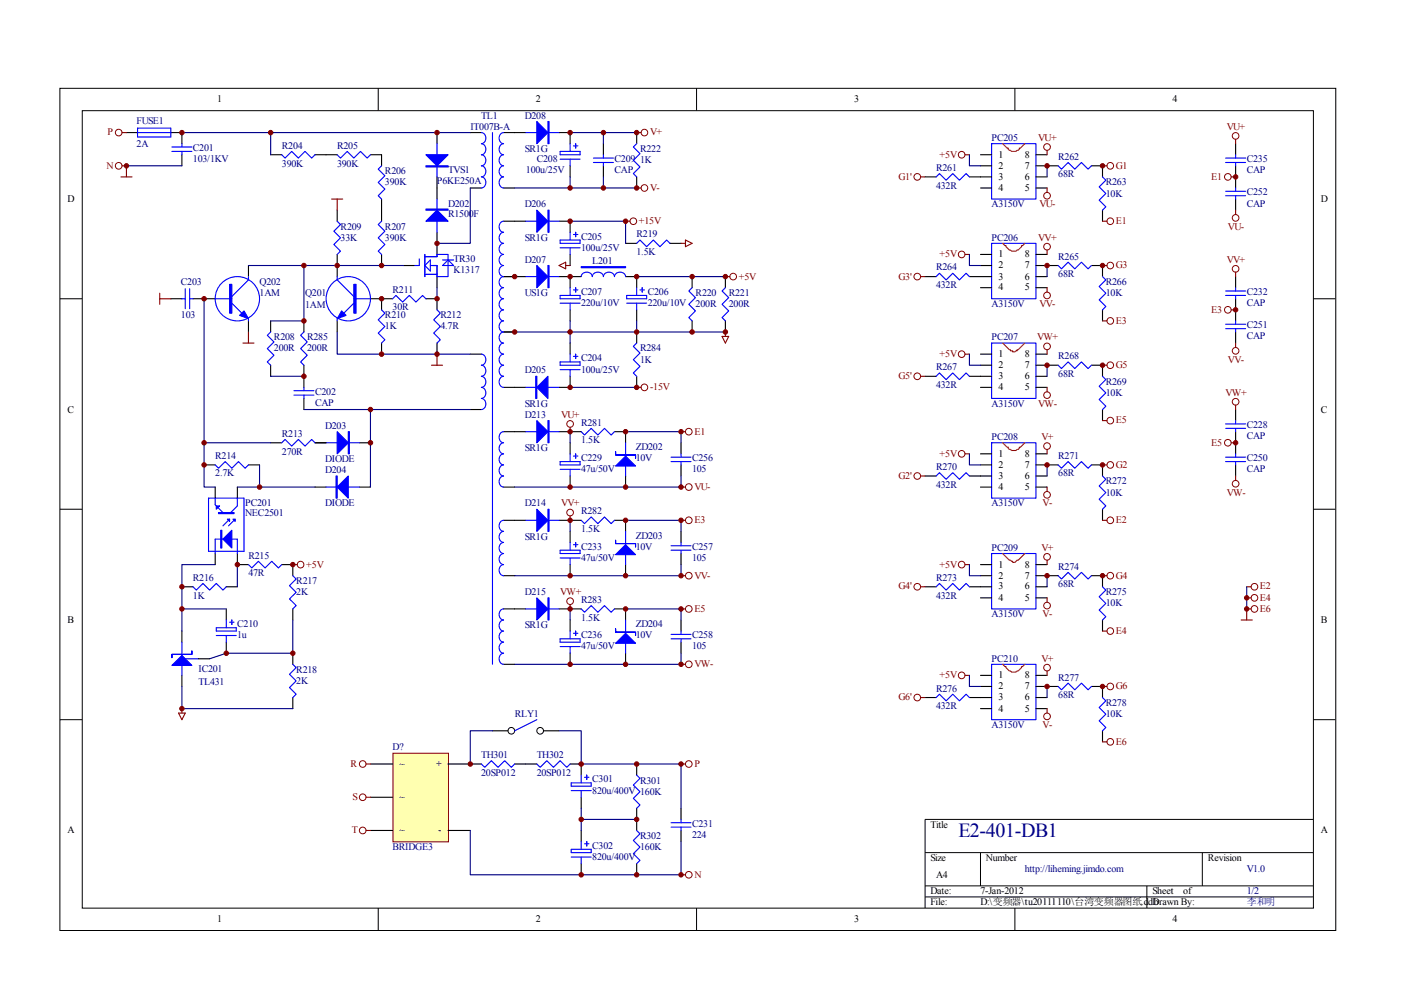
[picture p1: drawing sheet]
<svg xmlns="http://www.w3.org/2000/svg" width="297mm" height="210mm" viewBox="0 0 297 210" stroke-linecap="round" stroke-linejoin="round" font-family="sans-serif">
<g fill="none" stroke="#000" stroke-width=".21">
<path d="M12.7 18.7h270.5v178.6h-270.5zM80.2 18.7v4.7M147.7 18.7v4.7M215.2 18.7v4.7M17.4 23.5h261.1v169h-261.1zM12.7 63.3h4.7M278.4 63.3h4.7M12.7 108h4.7M278.4 108h4.7M12.7 152.6h4.7M278.4 152.6h4.7M278.4 173.7h-82.3v18.8"/>
<path d="M80.2 192.5v4.7M147.7 192.5v4.7M196.1 180.8h82.3M196.1 187.8h82.3M196.1 190.2h82.3M207.9 180.8v7M215.2 192.5v4.7M243.2 187.8v4.7M254.9 180.8v7"/>
</g>
<g fill="none" stroke="#000" stroke-width=".23">
<path d="M26.8 28.1h2.4M36.2 28.1h2.4v2.4M38.6 32.8v2.4M57.4 32.8h2.3M66.8 32.8h4.7M78.5 32.8h2.4v2.4M92.7 28.1v2.4M92.7 37.5v4.7M99.7 28.1h2.4M99.7 39.9h2.4M106.8 28.1h4.7M106.8 39.9h2.3"/>
<path d="M118.5 28.1h2.4v2.4M120.9 35.2v2.3M127.9 30.5v2.3M127.9 35.2v2.3M135 28.1v2.4M135 37.5v2.4M196.1 37.5h2.4M205.5 37.5h4.7M207.9 39.9h2.3M207.9 32.8h2.3M207.9 35.2h2.3M219.6 39.9h2.4"/>
<path d="M219.6 32.8h2.4M219.6 35.2h4.7M219.6 37.5h2.4M231.4 35.2h2.4v2.3M52.7 56.3v2.3M71.5 44.6v2.3M71.5 53.9v4.7M80.9 42.2v4.7M80.9 53.9v2.4M85.6 56.3h2.4M92.7 49.3v4.6M92.7 58.6v2.4"/>
<path d="M106.8 58.6h4.7M106.8 46.9h4.7M118.5 58.6h4.7M118.5 46.9h2.4v2.4M120.9 53.9v2.4M120.9 58.6v2.4M132.6 58.6h2.4v2.4M132.6 51.6h2.4M142 51.6h2.4M146.7 58.6v2.4M153.8 58.6v2.4M196.1 58.6h2.4"/>
<path d="M205.5 58.6h4.7M207.9 56.3h2.3M207.9 53.9h2.3M219.6 58.6h2.4M219.6 56.3h4.7M219.6 53.9h2.4M231.4 56.3h2.4v2.3M233.8 44.6v2.3M36.2 63.3h2.4M40.9 63.3h4.7M52.7 68v2.4M57.4 68v2.4"/>
<path d="M57.4 77.4v2.4M64.4 68v2.4M64.4 77.4v4.7M71.5 68v2.4M78.5 63.3h4.7M80.9 63.3v2.4M80.9 72.7v2.4M90.3 63.3h2.4v2.4M92.7 72.7v2.4M99.7 75.1h2.4M106.8 70.4h2.3M120.9 79.8v2.3h-2.4"/>
<path d="M120.9 65.7v2.3M120.9 72.7v2.4M135 65.7v2.3M135 70.4v2.3M135 79.8v2.3M146.7 68v2.4M153.8 68v2.4M196.1 79.8h2.4M205.5 79.8h4.7M207.9 75.1h2.3M207.9 61h2.3M207.9 77.4h2.3"/>
<path d="M219.6 75.1h2.4M219.6 61h2.4M219.6 77.4h4.7M219.6 79.8h2.4M231.4 77.4h2.4v2.4M233.8 65.7v2.3M43.3 98.6h2.3M52.7 98.6h2.3M57.4 93.9h2.3M64.4 84.5v2.3M66.8 93.9h2.3M76.2 93.9h2.3"/>
<path d="M99.7 86.8h2.4M106.8 82.1h4.7M106.8 91.5h4.7M118.5 91.5h4.7M120.9 93.9v2.3M130.3 91.5h2.3v2.4M144.4 93.9v2.3M144.4 98.6v2.3M207.9 82.1h2.3M207.9 98.6h2.3M207.9 96.2h2.3M219.6 82.1h2.4"/>
<path d="M219.6 98.6h4.7M219.6 96.2h2.4M231.4 98.6h2.4v2.3M233.8 86.8v2.4M45.6 103.3v2.3M45.6 117.4v2.3M50.3 103.3v2.3M50.3 117.4v2.3h2.4M59.7 119.7h2.4v2.4M66.8 103.3h2.3M76.2 103.3h2.3M106.8 110.3h4.7"/>
<path d="M106.8 103.3h2.3M118.5 110.3h4.7M120.9 100.9v2.4M120.9 112.7v2.3M120.9 119.7v2.4M130.3 110.3h2.3v2.4M132.6 100.9v2.4M132.6 119.7v2.4M144.4 112.7v2.3M144.4 117.4v2.3M196.1 100.9h2.4M205.5 100.9h4.7"/>
<path d="M207.9 103.3h2.3M207.9 119.7h2.3M219.6 103.3h2.4M219.6 119.7h2.4M219.6 100.9h2.4M233.8 108v2.3M38.6 133.8v2.4M38.6 124.4h2.3M42.1 139.7h2.3M48 124.4h2.3M48 129.1v2.4M48 136.2v2.3"/>
<path d="M62.1 129.1v2.4M62.1 138.5v2.4M106.8 129.1h4.7M106.8 122.1h2.3M118.5 129.1h4.7M120.9 131.5v2.3M120.9 138.5v2.4M130.3 129.1h2.3v2.4M132.6 138.5v2.4M144.4 131.5v2.3M144.4 136.2v2.3M196.1 124.4h2.4"/>
<path d="M205.5 124.4h4.7M207.9 122.1h2.3M207.9 126.8h2.3M219.6 122.1h4.7M219.6 124.4h2.4M219.6 126.8h2.4M231.4 122.1h2.4v2.3M233.8 131.5v2.3M38.6 143.2v2.3M62.1 147.9v2.3M106.8 140.9h2.3M196.1 147.9h2.4"/>
<path d="M205.5 147.9h4.7M207.9 143.2h2.3M207.9 145.5h2.3M207.9 150.2h2.3M219.6 143.2h2.4M219.6 145.5h4.7M219.6 147.9h2.4M219.6 150.2h2.4M231.4 145.5h2.4v2.4M233.8 154.9v2.4"/>
</g>
<g fill="none" stroke="#00f" stroke-width=".23">
<path d="M29.2 27.2h7v1.8h-7zM29.2 28.1h7M36.4 31.2h4.3M36.4 32.1h4.3M38.6 30.5v.7M38.6 32.1v.7M59.7 32.8l.7 .7 1.4-1.4 1.5 1.4 1.4-1.4 1.4 1.4 .7-.7M71.5 32.8l.7 .7 1.4-1.4 1.4 1.4 1.4-1.4 1.4 1.4 .7-.7M80.9 35.2l-.7 .7 1.4 1.4-1.4 1.4 1.4 1.4-1.4 1.4 .7 .7M92.7 30.5v7M102.1 28.1a1.2 1.2 0 0 1 .9 1.2 1.2 1.2 0 0 1-.9 1.2 1.2 1.2 0 0 1 .9 1.1 1.2 1.2 0 0 1-.9 1.2 1.2 1.2 0 0 1 .9 1.2 1.2 1.2 0 0 1-.9 1.2 1.2 1.2 0 0 1 .9 1.1 1.2 1.2 0 0 1-.9 1.2 1.2 1.2 0 0 1 .9 1.2 1.2 1.2 0 0 1-.9 1.2M104.4 28.1v112.8"/>
<path d="M106.8 28.1a1.2 1.2 0 0 0-1 1.2 1.2 1.2 0 0 0 1 1.2 1.21 1.21 0 0 0-1 1.1 1.21 1.21 0 0 0 1 1.2 1.2 1.2 0 0 0-1 1.2 1.2 1.2 0 0 0 1 1.2 1.2 1.2 0 0 0-1 1.1 1.2 1.2 0 0 0 1 1.2 1.2 1.2 0 0 0-1 1.2 1.2 1.2 0 0 0 1 1.2M111.5 28.1h7M118.8 32.1h4.2v.7h-4.2zM118.8 33.7h4.2M120.9 30.5v1.6M120.9 33.7v1.5M121.6 30.9h.9M122.1 30.5v.9M125.8 33.5h4.2M125.8 34.5h4.2M127.9 32.8v.7M127.9 34.5v.7"/>
<path d="M135 30.5l-.7 .7 1.4 1.4-1.4 1.4 1.4 1.4-1.4 1.4 .7 .7M198.5 37.5l.7-.7 1.4 1.4 1.4-1.4 1.4 1.4 1.4-1.4 .7 .7M210.2 30.5h9.4v11.7h-9.4zM224.3 35.2l.8 .7 1.4-1.4 1.4 1.4 1.4-1.4 1.4 1.4 .7-.7M233.8 37.5l.7 .7-1.5 1.4 1.5 1.4-1.5 1.4 1.5 1.5-.7 .7M52.7 58.6v.7l-3.6 3.6M71.5 46.9l.7 .7-1.4 1.4 1.4 1.4-1.4 1.4 1.4 1.4-.7 .7M71.5 58.6v.7l3.5 3.6M80.9 46.9l-.7 .7 1.4 1.4-1.4 1.4 1.4 1.4-1.4 1.4 .7 .7M88.9 54.9v1.4h-.9M90.1 54.4h2.6v-.5h2.3v4.7h-2.3v-2.3h-1.5M90.1 53.9v4.7"/>
<path d="M90.1 58.2h2.6M90.1 56.3l1.1-1.2v2.4zM92.7 42.2v7.1M93.8 55.1h2.4M95 55.1l1.2 1.2h-2.4zM106.8 46.9a1.21 1.21 0 0 0-1 1.2 1.21 1.21 0 0 0 1 1.2 1.2 1.2 0 0 0-1 1.1 1.2 1.2 0 0 0 1 1.2 1.2 1.2 0 0 0-1 1.2 1.2 1.2 0 0 0 1 1.1 1.2 1.2 0 0 0-1 1.2 1.2 1.2 0 0 0 1 1.2 1.2 1.2 0 0 0-1 1.2 1.2 1.2 0 0 0 1 1.1 1.2 1.2 0 0 0-1 1.2 1.2 1.2 0 0 0 1 1.2 1.2 1.2 0 0 0-1 1.2 1.2 1.2 0 0 0 1 1.1 1.2 1.2 0 0 0-1 1.2 1.2 1.2 0 0 0 1 1.2M111.5 46.9h7M111.5 58.6h7M118.8 50.9h4.2v.7h-4.2zM118.8 52.5h4.2M120.9 49.3v1.6M120.9 52.5v1.4"/>
<path d="M121.6 49.7h.9M122.1 49.3v.9M123.2 58.6a1.2 1.2 0 0 1 1.2-.9 1.2 1.2 0 0 1 1.2 .9 1.21 1.21 0 0 1 1.2-.9 1.21 1.21 0 0 1 1.1 .9 1.2 1.2 0 0 1 1.2-.9 1.2 1.2 0 0 1 1.2 .9 1.21 1.21 0 0 1 1.2-.9 1.21 1.21 0 0 1 1.1 .9M135 51.6l.7-.7 1.4 1.4 1.4-1.4 1.4 1.4 1.4-1.4 .7 .7M198.5 58.6l.7-.7 1.4 1.4 1.4-1.4 1.4 1.4 1.4-1.4 .7 .7M210.2 51.6h9.4v11.7h-9.4zM224.3 56.3l.8 .7 1.4-1.4 1.4 1.4 1.4-1.4 1.4 1.4 .7-.7M233.8 58.6l.7 .7-1.5 1.5 1.5 1.4-1.5 1.4 1.5 1.4-.7 .7M38.6 63.3h.7M39.3 61.2v4.3M40.2 63.3h.7M40.2 61.2v4.3"/>
<path d="M45.6 63.3h3.5M49.1 64.3l2.2 2.1M52.7 67.6v.4M57.4 70.4l-.7 .7 1.4 1.4-1.4 1.4 1.4 1.4-1.4 1.4 .7 .7M64.4 70.4l-.7 .7 1.4 1.4-1.4 1.4 1.4 1.4-1.4 1.4 .7 .7M71.5 67.6v.4M75 64.3l-2.1 2.1M75 63.3h3.5M80.9 65.7l.7 .7-1.4 1.4 1.4 1.4-1.4 1.4 1.4 1.4-.7 .7M83.2 63.3l.8-.7 1.4 1.4 1.4-1.4 1.4 1.4 1.4-1.4 .7 .7M92.7 65.7l.7 .7-1.5 1.4 1.5 1.4-1.5 1.4 1.5 1.4-.7 .7M102.1 75.1a1.2 1.2 0 0 1 .9 1.2 1.2 1.2 0 0 1-.9 1.1 1.2 1.2 0 0 1 .9 1.2 1.2 1.2 0 0 1-.9 1.2 1.2 1.2 0 0 1 .9 1.2 1.2 1.2 0 0 1-.9 1.1 1.2 1.2 0 0 1 .9 1.2 1.2 1.2 0 0 1-.9 1.2 1.2 1.2 0 0 1 .9 1.2 1.2 1.2 0 0 1-.9 1.1"/>
<path d="M106.8 65.7a1.2 1.2 0 0 0-1 1.2 1.2 1.2 0 0 0 1 1.1 1.2 1.2 0 0 0-1 1.2 1.2 1.2 0 0 0 1 1.2 1.2 1.2 0 0 0-1 1.2 1.2 1.2 0 0 0 1 1.1 1.2 1.2 0 0 0-1 1.2 1.2 1.2 0 0 0 1 1.2 1.2 1.2 0 0 0-1 1.2 1.2 1.2 0 0 0 1 1.1 1.21 1.21 0 0 0-1 1.2 1.21 1.21 0 0 0 1 1.2 1.2 1.2 0 0 0-1 1.2 1.2 1.2 0 0 0 1 1.1M118.8 62.6h4.2v.7h-4.2zM118.8 76.7h4.2v.7h-4.2zM118.8 64.3h4.2M118.8 78.4h4.2M120.9 61v1.6M120.9 64.3v1.4M120.9 75.1v1.6M120.9 78.4v1.4M121.6 61.5h.9M121.6 75.6h.9M122.1 61v.9"/>
<path d="M122.1 75.1v.9M132.9 62.6h4.2v.7h-4.2zM132.9 64.3h4.2M135 72.7l-.7 .7 1.4 1.5-1.4 1.4 1.4 1.4-1.4 1.4 .7 .7M135 61v1.6M135 64.3v1.4M135.7 61.5h.9M136.2 61v.9M146.7 61l-.7 .7 1.4 1.4-1.4 1.4 1.4 1.4-1.4 1.4 .7 .7M153.8 61l-.7 .7 1.4 1.4-1.4 1.4 1.4 1.4-1.4 1.4 .7 .7M198.5 79.8l.7-.7 1.4 1.4 1.4-1.4 1.4 1.4 1.4-1.4 .7 .7M210.2 72.7h9.4v11.8h-9.4z"/>
<path d="M224.3 77.4l.8 .7 1.4-1.4 1.4 1.4 1.4-1.4 1.4 1.4 .7-.7M233.8 79.8l.7 .7-1.5 1.4 1.5 1.4-1.5 1.4 1.5 1.4-.7 .7M45.6 98.6l.7 .7 1.4-1.4 1.4 1.4 1.5-1.4 1.4 1.4 .7-.7M59.7 93.9l.7-.7 1.4 1.4 1.5-1.4 1.4 1.4 1.4-1.4 .7 .7M62.3 82.8h4.3M62.3 83.8h4.3M64.4 82.1v.7M64.4 83.8v.7M69.1 93.9h7.1M106.8 96.2a1.2 1.2 0 0 0-1 1.2 1.2 1.2 0 0 0 1 1.2 1.2 1.2 0 0 0-1 1.1 1.2 1.2 0 0 0 1 1.2 1.2 1.2 0 0 0-1 1.2 1.2 1.2 0 0 0 1 1.2M106.8 91.5a1.2 1.2 0 0 0-1 1.2 1.2 1.2 0 0 0 1 1.2 1.2 1.2 0 0 0-1 1.2 1.2 1.2 0 0 0 1 1.1M111.5 82.1h7"/>
<path d="M111.5 91.5h7M118.8 97.9h4.2v.7h-4.2zM118.8 99.5h4.2M120.9 96.2v1.7M120.9 99.5v1.4M121.6 96.7h.9M122.1 96.2v1M123.2 91.5l.7 .7 1.4-1.4 1.5 1.4 1.4-1.4 1.4 1.4 .7-.7M132.6 93.9v7M142.3 97.9h4.2M142.3 96.9h4.2M144.4 96.2v.7"/>
<path d="M144.4 97.9v.7M210.2 93.9h9.4v11.7h-9.4zM224.3 98.6l.8 .7 1.4-1.4 1.4 1.4 1.4-1.4 1.4 1.4 .7-.7M44.2 105.6h7.5v11.3h-7.5zM45.6 117.4v-3.1h4.7v3.1M45.6 105.6v1.4l1.7 1.7M48.7 110.1l-1.4 1.4M49.9 110.1l-1.5 1.4M50.3 105.6v1.7l-1.4 1.4M52.7 119.7l.7 .7 1.4-1.4 1.4 1.4 1.4-1.4 1.4 1.4 .7-.7M69.1 103.3h7.1M106.8 110.3a1.2 1.2 0 0 0-1 1.2 1.2 1.2 0 0 0 1 1.2 1.2 1.2 0 0 0-1 1.1 1.2 1.2 0 0 0 1 1.2 1.2 1.2 0 0 0-1 1.2 1.2 1.2 0 0 0 1 1.2 1.2 1.2 0 0 0-1 1.1 1.2 1.2 0 0 0 1 1.2 1.2 1.2 0 0 0-1 1.2 1.2 1.2 0 0 0 1 1.2"/>
<path d="M111.5 110.3h7M118.8 116.7h4.2v.7h-4.2zM118.8 118.3h4.2M120.9 115v1.7M120.9 118.3v1.4M121.6 115.5h.9M122.1 115v1M123.2 110.3l.7 .7 1.4-1.4 1.5 1.4 1.4-1.4 1.4 1.4 .7-.7M132.6 112.7v7M142.3 116.7h4.2M142.3 115.7h4.2M144.4 115v.7"/>
<path d="M144.4 116.7v.7M198.5 100.9l.7-.7 1.4 1.4 1.4-1.4 1.4 1.4 1.4-1.4 .7 .7M210.2 117.4h9.4v11.7h-9.4zM233.8 100.9l.7 .7-1.5 1.4 1.5 1.4-1.5 1.5 1.5 1.4-.7 .7M38.6 136.2v7M38.8 139.7h3.3M40.9 124.4l.7 .7 1.4-1.4 1.4 1.4 1.5-1.4 1.4 1.4 .7-.7M45.9 133.1h4.2v.7h-4.2zM45.9 134.7h4.2M48 131.5v1.6M48 134.7v1.5M48.7 131.9h.9"/>
<path d="M49.1 131.5v.9M62.1 122.1l.7 .7-1.4 1.4 1.4 1.4-1.4 1.4 1.4 1.4-.7 .7M106.8 129.1a1.2 1.2 0 0 0-1 1.2 1.2 1.2 0 0 0 1 1.2 1.2 1.2 0 0 0-1 1.1 1.2 1.2 0 0 0 1 1.2 1.2 1.2 0 0 0-1 1.2 1.2 1.2 0 0 0 1 1.2 1.2 1.2 0 0 0-1 1.1 1.2 1.2 0 0 0 1 1.2 1.2 1.2 0 0 0-1 1.2 1.2 1.2 0 0 0 1 1.2M111.5 129.1h7M118.8 135.4h4.2v.8h-4.2zM118.8 137.1h4.2M120.9 133.8v1.6M120.9 137.1v1.4M121.6 134.3h.9M122.1 133.8v.9M123.2 129.1l.7 .7 1.4-1.4 1.5 1.4 1.4-1.4 1.4 1.4 .7-.7M132.6 131.5v7"/>
<path d="M142.3 135.4h4.2M142.3 134.5h4.2M144.4 133.8v.7M144.4 135.4v.8M198.5 124.4l.7-.7 1.4 1.4 1.4-1.4 1.4 1.4 1.4-1.4 .7 .7M224.3 122.1l.8 .7 1.4-1.4 1.4 1.4 1.4-1.4 1.4 1.4 .7-.7M233.8 124.4l.7 .7-1.5 1.4 1.5 1.4-1.5 1.4 1.5 1.5-.7 .7M62.1 140.9l.7 .7-1.4 1.4 1.4 1.4-1.4 1.4 1.4 1.4-.7 .7M198.5 147.9l.7-.7 1.4 1.4 1.4-1.4 1.4 1.4 1.4-1.4 .7 .7M210.2 140.9h9.4v11.7h-9.4zM224.3 145.5l.8 .8 1.4-1.5 1.4 1.5 1.4-1.5 1.4 1.5 .7-.8M233.8 147.9l.7 .7-1.5 1.4 1.5 1.4-1.5 1.4 1.5 1.4-.7 .7"/>
<circle cx="50.3" cy="63.3" r="4.7"/>
<circle cx="73.8" cy="63.3" r="4.7"/>
</g>
<g fill="#00f" stroke="#00f" stroke-width=".23">
<path d="M90.3 32.8h4.7l-2.3 2.4z"/>
<path d="M90.3 46.9l2.4-2.3 2.3 2.3z"/>
<path d="M71.5 103.3l2.3-2.4v4.7z"/>
<path d="M71.5 91.5l2.3 2.4-2.3 2.3z"/>
<path d="M72.4 65.9l1 1-1.9 .7z"/>
<path d="M50.8 66.9l.9-1 1 1.7z"/>
<path d="M47.3 114.3l1.8-1.9v3.8z"/>
<path d="M49.4 110.1h.5v.5z"/>
<path d="M48.2 110.1h.5v.5z"/>
<path d="M45.9 107.3h.7l-.7 .7z"/>
<path d="M36.4 141.1l2.2-2.1 2.1 2.1z"/>
<path d="M113.8 25.8l2.4 2.3-2.4 2.4z"/>
<path d="M113.8 44.6l2.4 2.3-2.4 2.4z"/>
<path d="M113.8 56.3l2.4 2.3-2.4 2.4z"/>
<path d="M113.8 82.1l2.4-2.3v4.7z"/>
<path d="M113.8 89.2l2.4 2.3-2.4 2.4z"/>
<path d="M113.8 108l2.4 2.3-2.4 2.4z"/>
<path d="M113.8 126.8l2.4 2.3-2.4 2.4z"/>
<path d="M132.6 96.7l2.1 2.1h-4.2z"/>
<path d="M132.6 115.5l2.1 2.1h-4.2z"/>
<path d="M130.5 136.4l2.1-2.1 2.1 2.1z"/>
<path d="M90.3 35.2h4.7v.2h-4.7z" fill-rule="evenodd"/>
<path d="M90.3 44.3h4.7v.3h-4.7z" fill-rule="evenodd"/>
<path d="M71.3 100.9h.2v4.7h-.2z" fill-rule="evenodd"/>
<path d="M73.8 91.5h.3v4.7h-.3z" fill-rule="evenodd"/>
<path d="M75 60.3h.5v6.1h-.5z" fill-rule="evenodd"/>
<path d="M48.7 60.3h.4v6.1h-.4z" fill-rule="evenodd"/>
<path d="M46.8 112.4h.2v3.8h-.2z" fill-rule="evenodd"/>
<path d="M46.3 108.7h3.3v.2h-3.3z" fill-rule="evenodd"/>
<path d="M36.4 138.7v.7v-.7h4.3v-.7v.7z" fill-rule="evenodd"/>
<path d="M116.2 25.8h.2v4.7h-.2z" fill-rule="evenodd"/>
<path d="M116.2 44.6h.2v4.7h-.2z" fill-rule="evenodd"/>
<path d="M116.2 56.3h.2v4.7h-.2z" fill-rule="evenodd"/>
<path d="M113.6 79.8h.2v4.7h-.2z" fill-rule="evenodd"/>
<path d="M116.2 89.2h.2v4.7h-.2z" fill-rule="evenodd"/>
<path d="M116.2 108h.2v4.7h-.2z" fill-rule="evenodd"/>
<path d="M116.2 126.8h.2v4.7h-.2z" fill-rule="evenodd"/>
<path d="M123.2 56.5h9.4v.3h-9.4z" fill-rule="evenodd"/>
<path d="M130.5 95.8v.7h4.2v.7v-.7h-4.2z" fill-rule="evenodd"/>
<path d="M130.5 114.5v.8h4.2v.7v-.7h-4.2z" fill-rule="evenodd"/>
<path d="M130.5 133.3v.7h4.2v.7v-.7h-4.2z" fill-rule="evenodd"/>
</g>
<g fill="#800000" stroke="#800000" stroke-width=".21">
<circle cx="80.9" cy="63.3" r=".47"/>
<circle cx="80.9" cy="56.3" r=".47"/>
<circle cx="92.7" cy="63.3" r=".47"/>
<circle cx="80.9" cy="75.1" r=".47"/>
<circle cx="38.6" cy="28.1" r=".47"/>
<circle cx="92.7" cy="28.1" r=".47"/>
<circle cx="92.7" cy="51.6" r=".47"/>
<circle cx="57.4" cy="28.1" r=".47"/>
<circle cx="26.8" cy="35.2" r=".47"/>
<circle cx="64.4" cy="79.8" r=".47"/>
<circle cx="64.4" cy="68" r=".47"/>
<circle cx="71.5" cy="56.3" r=".47"/>
<circle cx="64.4" cy="56.3" r=".47"/>
<circle cx="92.7" cy="75.1" r=".47"/>
<circle cx="43.3" cy="98.6" r=".47"/>
<circle cx="43.3" cy="63.3" r=".47"/>
<circle cx="43.3" cy="93.9" r=".47"/>
<circle cx="55" cy="103.3" r=".47"/>
<circle cx="78.5" cy="86.8" r=".47"/>
<circle cx="78.5" cy="93.9" r=".47"/>
<circle cx="38.6" cy="124.4" r=".47"/>
<circle cx="38.6" cy="129.1" r=".47"/>
<circle cx="50.3" cy="119.7" r=".47"/>
<circle cx="48" cy="138.5" r=".47"/>
<circle cx="62.1" cy="138.5" r=".47"/>
<circle cx="38.6" cy="150.2" r=".47"/>
<circle cx="62.1" cy="119.7" r=".47"/>
<circle cx="109.1" cy="58.6" r=".47"/>
<circle cx="120.9" cy="58.6" r=".47"/>
<circle cx="135" cy="82.1" r=".47"/>
<circle cx="120.9" cy="82.1" r=".47"/>
<circle cx="109.1" cy="70.4" r=".47"/>
<circle cx="146.7" cy="70.4" r=".47"/>
<circle cx="120.9" cy="70.4" r=".47"/>
<circle cx="135" cy="70.4" r=".47"/>
<circle cx="135" cy="58.6" r=".47"/>
<circle cx="153.8" cy="58.6" r=".47"/>
<circle cx="146.7" cy="58.6" r=".47"/>
<circle cx="132.6" cy="46.9" r=".47"/>
<circle cx="120.9" cy="46.9" r=".47"/>
<circle cx="135" cy="39.9" r=".47"/>
<circle cx="120.9" cy="28.1" r=".47"/>
<circle cx="135" cy="28.1" r=".47"/>
<circle cx="127.9" cy="28.1" r=".47"/>
<circle cx="127.9" cy="39.9" r=".47"/>
<circle cx="120.9" cy="39.9" r=".47"/>
<circle cx="153.8" cy="70.4" r=".47"/>
<circle cx="132.6" cy="110.3" r=".47"/>
<circle cx="144.4" cy="110.3" r=".47"/>
<circle cx="144.4" cy="122.1" r=".47"/>
<circle cx="120.9" cy="122.1" r=".47"/>
<circle cx="132.6" cy="122.1" r=".47"/>
<circle cx="144.4" cy="140.8" r=".47"/>
<circle cx="120.9" cy="140.8" r=".47"/>
<circle cx="132.6" cy="140.8" r=".47"/>
<circle cx="144.4" cy="129.1" r=".47"/>
<circle cx="132.6" cy="129.1" r=".47"/>
<circle cx="120.9" cy="129.1" r=".47"/>
<circle cx="120.9" cy="110.3" r=".47"/>
<circle cx="132.6" cy="91.5" r=".47"/>
<circle cx="144.4" cy="91.5" r=".47"/>
<circle cx="144.4" cy="103.3" r=".47"/>
<circle cx="120.9" cy="103.3" r=".47"/>
<circle cx="132.6" cy="103.3" r=".47"/>
<circle cx="120.9" cy="91.5" r=".47"/>
<circle cx="222" cy="35.2" r=".47"/>
<circle cx="233.8" cy="35.2" r=".47"/>
<circle cx="222" cy="56.3" r=".47"/>
<circle cx="222" cy="77.4" r=".47"/>
<circle cx="222" cy="98.6" r=".47"/>
<circle cx="222" cy="122.1" r=".47"/>
<circle cx="222" cy="145.5" r=".47"/>
<circle cx="233.8" cy="98.6" r=".47"/>
<circle cx="233.8" cy="122.1" r=".47"/>
<circle cx="233.8" cy="145.5" r=".47"/>
</g>
<g fill="none" stroke="#000080" stroke-width=".23">
<path d="M26.8 35.2h11.8M38.6 28.1h61.1M57.4 28.1v4.7M99.7 39.9v11.7h-7M109.1 39.9h25.9M120.9 28.1h14.1M120.9 37.5v2.4M127.9 28.1v2.4M127.9 37.5v2.4M205.5 32.8v2.4h2.4M222 35.2v2.3M52.7 56.3h11.7"/>
<path d="M85.6 56.3h-21.2v11.7h-7M120.9 46.9h11.7v4.7M135 58.6h18.8M205.5 53.9v2.4h2.4M222 56.3v2.3M43.3 63.3v30.6M57.4 79.8h7M71.5 70.4v4.7h28.2M92.7 61v2.3M109.1 70.4h44.7M120.9 68v4.7M135 68v2.4"/>
<path d="M205.5 75.1v2.3h2.4M222 77.4v2.4M55 98.6v4.7h-4.7M57.4 93.9h-14.1v9.4h2.3M64.4 86.8h35.3M78.5 86.8v16.5M120.9 82.1h14.1M120.9 91.5v2.4M132.6 91.5h11.8v2.4M205.5 96.2v2.4h2.4M222 98.6v2.3M45.6 119.7h-7v14.1"/>
<path d="M50.3 119.7v4.7M55 103.3h11.8M120.9 110.3v2.4M132.6 110.3h11.8v2.4M144.4 119.7v2.4h-35.3M144.4 100.9v2.4h-35.3M205.5 119.7v2.4h2.4M38.6 129.1h9.4M62.1 131.5v7h-14.1l-3.6 1.2M120.9 129.1v2.4M132.6 129.1h11.8v2.4M144.4 138.5v2.4h-35.3"/>
<path d="M222 122.1v2.3M38.6 145.5v4.7h23.5M205.5 143.2v2.3h2.4M222 145.5v2.4"/>
</g>
<g fill="none" stroke="#800000" stroke-width=".23">
<path d="M25.6 37.5h2.4M25.9 35.2h.9v2.3M25.9 28.1h.9M135 28.1h.9M135 39.9h.9M195.2 37.5h.9M204.6 32.8h.9M222 31.9v.9M222 39.9v.9M233.8 35.2h.9M70.3 42.2h2.4M71.5 42.2v2.4"/>
<path d="M118.5 56.3l1.4-.7v1.4zM119.9 56.3h1M132.6 46.9h1M144.4 51.6h.9M145.3 50.9l1.4 .7-1.4 .7zM153.8 58.6h.9M195.2 58.6h.9M204.6 53.9h.9M222 53v.9M233.8 46.9h.9M233.8 56.3h.9M33.9 62.2v2.3"/>
<path d="M33.9 63.3h2.3M51.5 72.7h2.4M52.7 70.4v2.3M91.5 77.4h2.3M92.7 75.1v2.3M153.1 71.3h1.4l-.7 1.4zM153.8 70.4v.9M195.2 79.8h.9M204.6 75.1h.9M222 61v.9M222 74.1v1M233.8 77.4h.9"/>
<path d="M233.8 68h.9M120.9 90.6v.9M135 82.1h.9M144.4 91.5h.9M204.6 96.2h.9M222 82.1v1M222 95.3v.9M233.8 89.2h.9M233.8 98.6h.9M62.1 119.7h.9M120.9 109.4v.9M144.4 103.3h.9"/>
<path d="M144.4 110.3h.9M195.2 100.9h.9M204.6 119.7h.9M222 103.3v.9M222 118.8v.9M233.8 110.3h.9M120.9 128.2v.9M144.4 122.1h.9M144.4 129.1h.9M195.2 124.4h.9M222 126.8v.9M233.8 122.1h.9"/>
<path d="M233.8 133.8h.9M37.9 151.2h1.4l-.7 1.4zM38.6 150.2v1M144.4 140.9h.9M195.2 147.9h.9M204.6 143.2h.9M222 142.3v.9M222 150.2v1M233.8 145.5h.9M233.8 157.3h.9"/>
</g>
<g fill="none" stroke="#800000" stroke-width=".21">
<circle cx="25.2" cy="35.2" r=".71"/>
<circle cx="25.2" cy="28.1" r=".71"/>
<circle cx="136.6" cy="39.9" r=".7"/>
<circle cx="136.6" cy="28.1" r=".7"/>
<circle cx="194.5" cy="37.5" r=".71"/>
<circle cx="203.9" cy="32.8" r=".71"/>
<circle cx="222" cy="31.2" r=".71"/>
<circle cx="235.4" cy="35.2" r=".71"/>
<circle cx="134.3" cy="46.9" r=".71"/>
<circle cx="155.4" cy="58.6" r=".71"/>
<circle cx="194.5" cy="58.6" r=".71"/>
<circle cx="203.9" cy="53.9" r=".7"/>
<circle cx="222" cy="52.3" r=".71"/>
<circle cx="222" cy="41.5" r=".71"/>
<circle cx="235.4" cy="46.9" r=".7"/>
<circle cx="235.4" cy="56.3" r=".7"/>
<circle cx="194.5" cy="79.8" r=".71"/>
<circle cx="203.9" cy="75.1" r=".7"/>
<circle cx="222" cy="62.6" r=".71"/>
<circle cx="222" cy="73.4" r=".71"/>
<circle cx="235.4" cy="68" r=".71"/>
<circle cx="235.4" cy="77.4" r=".7"/>
<circle cx="120.9" cy="89.9" r=".71"/>
<circle cx="136.6" cy="82.1" r=".71"/>
<circle cx="146" cy="91.5" r=".71"/>
<circle cx="203.9" cy="96.2" r=".71"/>
<circle cx="222" cy="94.6" r=".71"/>
<circle cx="222" cy="83.8" r=".71"/>
<circle cx="235.4" cy="98.6" r=".71"/>
<circle cx="235.4" cy="89.2" r=".7"/>
<circle cx="63.7" cy="119.7" r=".71"/>
<circle cx="120.9" cy="108.7" r=".71"/>
<circle cx="146" cy="110.3" r=".71"/>
<circle cx="146" cy="103.3" r=".71"/>
<circle cx="194.5" cy="100.9" r=".71"/>
<circle cx="203.9" cy="119.7" r=".7"/>
<circle cx="222" cy="118.1" r=".71"/>
<circle cx="222" cy="104.9" r=".71"/>
<circle cx="235.4" cy="110.3" r=".71"/>
<circle cx="120.9" cy="127.5" r=".71"/>
<circle cx="146" cy="129.1" r=".71"/>
<circle cx="146" cy="122.1" r=".71"/>
<circle cx="194.5" cy="124.4" r=".71"/>
<circle cx="222" cy="128.4" r=".71"/>
<circle cx="235.4" cy="133.8" r=".7"/>
<circle cx="235.4" cy="122.1" r=".7"/>
<circle cx="146" cy="140.8" r=".71"/>
<circle cx="194.5" cy="147.9" r=".71"/>
<circle cx="203.9" cy="143.2" r=".71"/>
<circle cx="222" cy="141.6" r=".71"/>
<circle cx="222" cy="151.9" r=".71"/>
<circle cx="235.4" cy="157.3" r=".71"/>
<circle cx="235.4" cy="145.5" r=".71"/>
</g>
<path d="M212.6 30.5l.9 .9h.3v.2a1.72 1.72 0 0 0 2.3 0v-.2h.2l1-.9M212.6 51.6l.5 .5h.2a1.74 1.74 0 0 0 1.6 1.1 1.74 1.74 0 0 0 1.7-1.1h.2l.5-.5M212.6 72.7l1.4 1.4h.2v.3h.5v.2h.5l.4-.2v-.3h.3l1.4-1.4M212.6 93.9l.9 .9h.3v.3a1.72 1.72 0 0 0 2.3 0v-.3h.2l1-.9M212.6 117.4l.2 .2a3.7 3.7 0 0 0 1.9 1.4v.2a.74 .74 0 0 0 .9-.4h.3l1.4-1.4M212.6 140.9l.5 .4h.2a1.74 1.74 0 0 0 1.6 1.2 1.74 1.74 0 0 0 1.7-1.2h.2l.5-.4" fill="none" stroke="#f00" stroke-width=".23"/>
<path d="M83.4 159.8h11.7v18.7h-11.7z" fill="#ffffb0"/>
<g fill="none" stroke="#800000" stroke-width=".21">
<path d="M83.3 159.7h11.8v18.8h-11.8z"/>
<circle cx="260.3" cy="37.5" r=".71"/>
<circle cx="262" cy="28.8" r=".71"/>
<circle cx="262" cy="46.2" r=".71"/>
<circle cx="262" cy="57" r=".71"/>
<circle cx="260.3" cy="65.7" r=".71"/>
<circle cx="262" cy="74.4" r=".71"/>
<circle cx="260.3" cy="93.9" r=".71"/>
<circle cx="262" cy="85.2" r=".71"/>
<circle cx="262" cy="102.6" r=".71"/>
<circle cx="266" cy="129.1" r=".71"/>
<circle cx="266" cy="126.8" r=".71"/>
<circle cx="266" cy="124.4" r=".7"/>
<circle cx="76.9" cy="176.1" r=".71"/>
<circle cx="76.9" cy="162" r=".71"/>
<circle cx="76.9" cy="169" r=".71"/>
<circle cx="146" cy="162" r=".71"/>
<circle cx="146" cy="185.5" r=".71"/>
</g>
<g fill="none" stroke="#000" stroke-width=".23">
<path d="M262 30.5v2.3M262 35.2v4.7M262 42.2v2.4M262 58.6v2.4M262 63.3v4.7M262 70.4v2.3M262 86.8v2.4M262 91.5v4.7M262 98.6v2.3M104.4 154.9h3.3M115.2 154.9h3.3M78.5 162h4.7"/>
<path d="M78.5 176.1h4.7M78.5 169h4.7M95 162h7.1M95 176.1h4.7M109.1 162h4.7M120.9 162h2.3v2.3M123.2 169v2.4M123.2 176.1v2.3M135 162v2.3M135 171.4v4.7M144.4 171.4v2.3M144.4 176.1v2.3"/>
<path d="M123.2 183.1v2.4M135 183.1v2.4"/>
</g>
<g fill="none" stroke="#000" stroke-width=".21">
<circle cx="108.4" cy="154.9" r=".7"/>
<circle cx="114.5" cy="154.9" r=".71"/>
</g>
<g fill="none" stroke="#00f" stroke-width=".23">
<path d="M259.9 33.5h4.2M259.9 34.5h4.2M262 32.8v.7M262 34.5v.7M262 39.9v.7M259.9 40.6h4.2M259.9 41.5h4.2M262 41.5v.7M259.9 61.7h4.2M259.9 62.6h4.2M259.9 68.7h4.2M259.9 69.7h4.2"/>
<path d="M262 61v.7M262 62.6v.7M262 68v.7M262 69.7v.7M259.9 89.9h4.2M259.9 90.8h4.2M259.9 96.9h4.2M259.9 97.9h4.2M262 89.2v.7M262 90.8v.7M262 96.2v.7M262 97.9v.7"/>
<path d="M113.8 152.6l-4.7 2.3M102.1 162l.7 .7 1.4-1.4 1.4 1.4 1.4-1.4 1.4 1.4 .7-.7M113.8 162l.7 .7 1.4-1.4 1.4 1.4 1.5-1.4 1.4 1.4 .7-.7M121.1 166h4.2v.7h-4.2zM121.1 167.6h4.2M123.2 164.3v1.7M123.2 167.6v1.4M123.2 178.4v1.7M123.9 164.8h1M123.9 178.9h1M124.4 164.3v1M124.4 178.4v1"/>
<path d="M135 164.3l.7 .7-1.4 1.5 1.4 1.4-1.4 1.4 1.4 1.4-.7 .7M135 176.1l.7 .7-1.4 1.4 1.4 1.4-1.4 1.4 1.4 1.4-.7 .7M142.3 174.4h4.2M142.3 175.4h4.2M144.4 173.7v.7M144.4 175.4v.7M121.1 180.1h4.2v.7h-4.2zM121.1 181.7h4.2M123.2 181.7v1.4"/>
</g>
<g fill="none" stroke="#800000" stroke-width=".23">
<path d="M261 37.5h1M262 29.5v1M262 44.6v.9M262 57.7v.9M261 65.7h1M262 72.7v1M261 93.9h1M262 85.9v.9M262 100.9v1M263.1 131.5h2.4M264.3 124.4h1M264.3 126.8h1"/>
<path d="M265.3 129.1h-1v2.4M77.6 162h.9M77.6 169h.9M77.6 176.1h.9M144.4 162h.9M144.4 185.5h.9"/>
</g>
<path d="M264.3 124.4v4.7M104.4 154.9h-4.7v7.1M118.5 154.9h4.7v7.1h21.2v9.4M99.7 176.1v9.4h44.7v-7.1M123.2 171.4v4.7M123.2 173.7h11.8" fill="none" stroke="#000080" stroke-width=".23"/>
<g fill="#800000" stroke="#800000" stroke-width=".21">
<circle cx="144.4" cy="185.5" r=".47"/>
<circle cx="135" cy="185.5" r=".47"/>
<circle cx="123.2" cy="185.5" r=".47"/>
<circle cx="144.4" cy="162" r=".47"/>
<circle cx="135" cy="162" r=".47"/>
<circle cx="135" cy="173.7" r=".47"/>
<circle cx="123.2" cy="173.7" r=".47"/>
<circle cx="123.2" cy="162" r=".47"/>
<circle cx="99.7" cy="162" r=".47"/>
<circle cx="233.8" cy="56.3" r=".47"/>
<circle cx="233.8" cy="77.4" r=".47"/>
<circle cx="262" cy="65.7" r=".47"/>
<circle cx="262" cy="93.9" r=".47"/>
<circle cx="262" cy="37.5" r=".47"/>
<circle cx="264.3" cy="129.1" r=".47"/>
<circle cx="264.3" cy="126.8" r=".47"/>
</g>
<text font-size="4.2" fill="#000080" x="203.2" y="177.4">E2-401-DB1</text>
<g font-size="2.1">
<text x="46.1" y="21.7">1</text>
<text x="113.6" y="21.7">2</text>
<text x="181.1" y="21.7">3</text>
<text x="248.6" y="21.7">4</text>
<text x="211.7" y="33.5">1</text>
<text x="211.7" y="35.7">2</text>
<text x="217.3" y="35.7">7</text>
<text x="217.3" y="33.5">8</text>
<text x="211.7" y="38.1">3</text>
<text x="211.7" y="40.5">4</text>
<text x="217.3" y="40.5">5</text>
<text x="217.3" y="38.1">6</text>
<text x="14.3" y="42.8">D</text>
<text x="280.1" y="42.8">D</text>
<text x="211.7" y="54.5">1</text>
<text x="211.7" y="56.9">2</text>
<text x="211.7" y="59.3">3</text>
<text x="217.3" y="59.3">6</text>
<text x="217.3" y="56.9">7</text>
<text x="217.3" y="54.5">8</text>
<text x="211.7" y="61.6">4</text>
<text x="217.3" y="61.6">5</text>
<text x="211.7" y="75.7">1</text>
<text x="217.3" y="75.7">8</text>
<text x="211.7" y="78.1">2</text>
<text x="211.7" y="80.4">3</text>
<text x="211.7" y="82.7">4</text>
<text x="217.3" y="82.7">5</text>
<text x="217.3" y="80.4">6</text>
<text x="217.3" y="78.1">7</text>
<text x="14.3" y="87.5">C</text>
<text x="280.1" y="87.5">C</text>
<text x="211.7" y="96.9">1</text>
<text x="211.7" y="99.2">2</text>
<text x="211.7" y="101.5">3</text>
<text x="217.3" y="101.5">6</text>
<text x="217.3" y="99.2">7</text>
<text x="217.3" y="96.9">8</text>
<text x="211.7" y="103.9">4</text>
<text x="217.3" y="103.9">5</text>
<text x="211.7" y="120.3">1</text>
<text x="211.7" y="122.7">2</text>
<text x="211.7" y="125">3</text>
<text x="217.3" y="125">6</text>
<text x="217.3" y="122.7">7</text>
<text x="217.3" y="120.3">8</text>
<text x="211.7" y="127.4">4</text>
<text x="217.3" y="127.4">5</text>
<text x="14.3" y="132.1">B</text>
<text x="280.1" y="132.1">B</text>
<text x="211.7" y="143.8">1</text>
<text x="217.3" y="143.8">8</text>
<text x="211.7" y="146.1">2</text>
<text x="211.7" y="148.5">3</text>
<text x="217.3" y="148.5">6</text>
<text x="217.3" y="146.1">7</text>
<text x="211.7" y="150.9">4</text>
<text x="217.3" y="150.9">5</text>
<text x="84.7" y="162.6">~</text>
<text x="92.5" y="162.6">+</text>
<text x="84.7" y="169.6">~</text>
<text x="14.3" y="176.7">A</text>
<text x="84.7" y="176.7">~</text>
<text x="92.9" y="176.7">-</text>
<text x="197.3" y="175.5">Title</text>
<text x="280.1" y="176.7">A</text>
<text x="197.3" y="182.6">Size</text>
<text x="209" y="182.6">Number</text>
<text x="256.1" y="182.6">Revision</text>
<text x="197.3" y="189.6">Date:</text>
<text x="197.3" y="192">File:</text>
<text x="198.5" y="186.1">A4</text>
<text x="207.9" y="189.6">7-Jan-2012</text>
<text x="207.9" y="192">D:\变频器\tu20111110\台湾变频器图纸.ddb</text>
<text x="244.3" y="189.6">Sheet</text>
<text x="244.3" y="192">Drawn By:</text>
<text x="250.9" y="189.6">of</text>
<text x="46.1" y="195.5">1</text>
<text x="113.6" y="195.5">2</text>
<text x="181.1" y="195.5">3</text>
<text x="248.6" y="195.5">4</text>
</g>
<g font-size="2.1" fill="#800000">
<text x="22.8" y="28.7">P</text>
<text x="137.8" y="28.7">V+</text>
<text x="220.1" y="29.9">VU+</text>
<text x="260.1" y="27.5">VU+</text>
<text x="22.6" y="35.7">N</text>
<text x="199.2" y="33.5">+5V</text>
<text x="236.6" y="35.7">G1</text>
<text x="137.8" y="40.5">V-</text>
<text x="190.5" y="38.1">G1'</text>
<text x="256.8" y="38.1">E1</text>
<text x="135.5" y="47.5">+15V</text>
<text x="220.4" y="44">VU-</text>
<text x="236.6" y="47.5">E1</text>
<text x="220.1" y="51.1">VV+</text>
<text x="260.3" y="48.7">VU-</text>
<text x="156.6" y="59.3">+5V</text>
<text x="190.5" y="59.3">G3'</text>
<text x="199.2" y="54.5">+5V</text>
<text x="236.6" y="56.9">G3</text>
<text x="260.1" y="55.7">VV+</text>
<text x="220.4" y="65.1">VV-</text>
<text x="236.6" y="68.7">E3</text>
<text x="256.8" y="66.3">E3</text>
<text x="199.2" y="75.7">+5V</text>
<text x="219.9" y="72.2">VW+</text>
<text x="260.3" y="76.9">VV-</text>
<text x="137.8" y="82.7">-15V</text>
<text x="190.5" y="80.4">G5'</text>
<text x="236.6" y="78.1">G5</text>
<text x="259.8" y="83.9">VW+</text>
<text x="119" y="88.6">VU+</text>
<text x="220.1" y="86.3">VW-</text>
<text x="236.6" y="89.8">E5</text>
<text x="147.2" y="92.1">E1</text>
<text x="220.8" y="93.3">V+</text>
<text x="256.8" y="94.5">E5</text>
<text x="190.5" y="101.5">G2'</text>
<text x="199.2" y="96.9">+5V</text>
<text x="236.6" y="99.2">G2</text>
<text x="119" y="107.4">VV+</text>
<text x="147.2" y="103.9">VU-</text>
<text x="221.1" y="107.4">V-</text>
<text x="260.1" y="105.1">VW-</text>
<text x="147.2" y="110.9">E3</text>
<text x="236.6" y="110.9">E2</text>
<text x="220.8" y="116.8">V+</text>
<text x="64.9" y="120.3">+5V</text>
<text x="147.2" y="122.7">VV-</text>
<text x="190.5" y="125">G4'</text>
<text x="199.2" y="120.3">+5V</text>
<text x="236.6" y="122.7">G4</text>
<text x="267.1" y="125">E2</text>
<text x="118.8" y="126.2">VW+</text>
<text x="147.2" y="129.7">E5</text>
<text x="221.1" y="130.9">V-</text>
<text x="267.1" y="127.4">E4</text>
<text x="267.1" y="129.7">E6</text>
<text x="236.6" y="134.4">E4</text>
<text x="147.2" y="141.5">VW-</text>
<text x="199.2" y="143.8">+5V</text>
<text x="220.8" y="140.3">V+</text>
<text x="190.5" y="148.5">G6'</text>
<text x="236.6" y="146.1">G6</text>
<text x="221.1" y="154.4">V-</text>
<text x="236.6" y="157.9">E6</text>
<text x="74.3" y="162.6">R</text>
<text x="147.2" y="162.6">P</text>
<text x="74.8" y="169.6">S</text>
<text x="74.6" y="176.7">T</text>
<text x="147.2" y="186.1">N</text>
</g>
<g font-size="2.1" fill="#000080">
<text x="29" y="26.3">FUSE1</text>
<text x="99.7" y="27.5">IT007B-A</text>
<text x="102" y="25.2">TL1</text>
<text x="111.3" y="25.2">D208</text>
<text x="210.2" y="29.9">PC205</text>
<text x="29" y="31.1">2A</text>
<text x="40.9" y="32">C201</text>
<text x="40.9" y="34.4">103/1KV</text>
<text x="59.8" y="31.5">R204</text>
<text x="59.8" y="35.3">390K</text>
<text x="71.5" y="31.5">R205</text>
<text x="71.5" y="35.3">390K</text>
<text x="111.3" y="32.3">SR1G</text>
<text x="113.8" y="34.4">C208</text>
<text x="130.3" y="34.4">C209</text>
<text x="135.7" y="32.3">R222</text>
<text x="135.7" y="34.6">1K</text>
<text x="224.4" y="33.9">R262</text>
<text x="264.3" y="34.4">C235</text>
<text x="81.6" y="36.9">R206</text>
<text x="81.6" y="39.3">390K</text>
<text x="92.6" y="39">P6KE250A</text>
<text x="95" y="36.7">TVS1</text>
<text x="111.5" y="36.7">100u/25V</text>
<text x="130.3" y="36.7">CAP</text>
<text x="198.5" y="36.3">R261</text>
<text x="198.5" y="40">432R</text>
<text x="224.4" y="37.6">68R</text>
<text x="234.4" y="39.3">R263</text>
<text x="234.4" y="41.7">10K</text>
<text x="264.3" y="36.7">CAP</text>
<text x="264.3" y="41.4">C252</text>
<text x="95" y="43.8">D202</text>
<text x="95" y="46.1">R1500F</text>
<text x="111.3" y="44">D206</text>
<text x="210.2" y="44">A3150V</text>
<text x="264.3" y="43.8">CAP</text>
<text x="72.2" y="48.7">R209</text>
<text x="72.2" y="51.1">33K</text>
<text x="81.6" y="48.7">R207</text>
<text x="81.6" y="51.1">390K</text>
<text x="111.3" y="51.1">SR1G</text>
<text x="123.2" y="50.8">C205</text>
<text x="123.2" y="53.2">100u/25V</text>
<text x="135" y="50.3">R219</text>
<text x="210.2" y="51.1">PC206</text>
<text x="96.2" y="55.5">TR30</text>
<text x="96.2" y="57.8">K1317</text>
<text x="111.3" y="55.7">D207</text>
<text x="125.6" y="56">L201</text>
<text x="135" y="54.1">1.5K</text>
<text x="198.5" y="57.3">R264</text>
<text x="224.4" y="55">R265</text>
<text x="224.4" y="58.8">68R</text>
<text x="38.4" y="60.5">C203</text>
<text x="55" y="60.5">Q202</text>
<text x="55" y="62.8">1AM</text>
<text x="64.7" y="62.8">Q201</text>
<text x="64.7" y="65.4">1AM</text>
<text x="83.2" y="62.1">R211</text>
<text x="83.2" y="65.8">30R</text>
<text x="111.3" y="62.8">US1G</text>
<text x="123.2" y="62.5">C207</text>
<text x="123.2" y="64.9">220u/10V</text>
<text x="137.3" y="62.5">C206</text>
<text x="137.3" y="64.9">220u/10V</text>
<text x="147.5" y="62.8">R220</text>
<text x="147.5" y="65.1">200R</text>
<text x="154.5" y="62.8">R221</text>
<text x="154.5" y="65.1">200R</text>
<text x="198.5" y="61.1">432R</text>
<text x="210.2" y="65.1">A3150V</text>
<text x="234.4" y="60.5">R266</text>
<text x="234.4" y="62.8">10K</text>
<text x="264.3" y="62.5">C232</text>
<text x="264.3" y="64.9">CAP</text>
<text x="38.4" y="67.5">103</text>
<text x="81.6" y="67.5">R210</text>
<text x="81.6" y="69.8">1K</text>
<text x="93.4" y="67.5">R212</text>
<text x="93.4" y="69.8">4.7R</text>
<text x="264.3" y="69.6">C251</text>
<text x="264.3" y="71.9">CAP</text>
<text x="58.1" y="72.2">R208</text>
<text x="58.1" y="74.5">200R</text>
<text x="65.1" y="72.2">R285</text>
<text x="65.1" y="74.5">200R</text>
<text x="123.2" y="76.6">C204</text>
<text x="135.7" y="74.5">R284</text>
<text x="135.7" y="76.9">1K</text>
<text x="210.2" y="72.2">PC207</text>
<text x="224.4" y="76.1">R268</text>
<text x="66.8" y="83.7">C202</text>
<text x="111.3" y="79.2">D205</text>
<text x="123.2" y="79">100u/25V</text>
<text x="198.5" y="78.5">R267</text>
<text x="198.5" y="82.3">432R</text>
<text x="224.4" y="79.9">68R</text>
<text x="234.4" y="81.5">R269</text>
<text x="234.4" y="83.9">10K</text>
<text x="66.8" y="86">CAP</text>
<text x="111.3" y="86.3">SR1G</text>
<text x="111.3" y="88.6">D213</text>
<text x="210.2" y="86.3">A3150V</text>
<text x="59.8" y="92.6">R213</text>
<text x="68.9" y="90.9">D203</text>
<text x="111.3" y="95.7">SR1G</text>
<text x="123.2" y="90.3">R281</text>
<text x="123.2" y="94">1.5K</text>
<text x="134.8" y="95.4">ZD202</text>
<text x="210.2" y="93.3">PC208</text>
<text x="264.3" y="90.7">C228</text>
<text x="264.3" y="93.1">CAP</text>
<text x="45.6" y="97.3">R214</text>
<text x="45.6" y="101">2.7K</text>
<text x="59.8" y="96.4">270R</text>
<text x="68.9" y="100.3">D204</text>
<text x="68.9" y="98">DIODE</text>
<text x="123.2" y="97.8">C229</text>
<text x="123.2" y="100.1">47u/50V</text>
<text x="134.8" y="97.8">10V</text>
<text x="146.7" y="97.8">C256</text>
<text x="146.7" y="100.1">105</text>
<text x="198.5" y="99.7">R270</text>
<text x="224.4" y="97.3">R271</text>
<text x="224.4" y="101">68R</text>
<text x="264.3" y="97.8">C250</text>
<text x="264.3" y="100.1">CAP</text>
<text x="52" y="107.2">PC201</text>
<text x="68.9" y="107.4">DIODE</text>
<text x="111.3" y="107.4">D214</text>
<text x="198.5" y="103.4">432R</text>
<text x="210.2" y="107.4">A3150V</text>
<text x="234.4" y="102.7">R272</text>
<text x="234.4" y="105.1">10K</text>
<text x="52" y="109.5">NEC2501</text>
<text x="123.2" y="109.1">R282</text>
<text x="123.2" y="112.8">1.5K</text>
<text x="52.7" y="118.5">R215</text>
<text x="111.3" y="114.5">SR1G</text>
<text x="123.2" y="116.6">C233</text>
<text x="123.2" y="118.9">47u/50V</text>
<text x="134.8" y="114.2">ZD203</text>
<text x="134.8" y="116.6">10V</text>
<text x="146.7" y="116.6">C257</text>
<text x="146.7" y="118.9">105</text>
<text x="210.2" y="116.8">PC209</text>
<text x="40.9" y="123.1">R216</text>
<text x="52.7" y="122.2">47R</text>
<text x="62.8" y="123.9">R217</text>
<text x="198.5" y="123.1">R273</text>
<text x="224.4" y="120.7">R274</text>
<text x="224.4" y="124.6">68R</text>
<text x="40.9" y="126.9">1K</text>
<text x="62.8" y="126.2">2K</text>
<text x="111.3" y="126.2">D215</text>
<text x="123.2" y="127.9">R283</text>
<text x="123.2" y="131.6">1.5K</text>
<text x="198.5" y="126.9">432R</text>
<text x="210.2" y="130.9">A3150V</text>
<text x="234.4" y="126.2">R275</text>
<text x="234.4" y="128.5">10K</text>
<text x="50.3" y="133">C210</text>
<text x="50.3" y="135.3">1u</text>
<text x="111.3" y="133.2">SR1G</text>
<text x="123.2" y="135.3">C236</text>
<text x="123.2" y="137.7">47u/50V</text>
<text x="134.8" y="133">ZD204</text>
<text x="134.8" y="135.3">10V</text>
<text x="146.7" y="135.3">C258</text>
<text x="146.7" y="137.7">105</text>
<text x="42.1" y="142.4">IC201</text>
<text x="62.8" y="142.6">R218</text>
<text x="210.2" y="140.3">PC210</text>
<text x="42.1" y="145.2">TL431</text>
<text x="62.8" y="145">2K</text>
<text x="198.5" y="146.7">R276</text>
<text x="224.4" y="144.3">R277</text>
<text x="224.4" y="148">68R</text>
<text x="234.4" y="149.7">R278</text>
<text x="109.1" y="152">RLY1</text>
<text x="198.5" y="150.4">432R</text>
<text x="210.2" y="154.4">A3150V</text>
<text x="234.4" y="152">10K</text>
<text x="83.2" y="159.1">D?</text>
<text x="102" y="160.7">TH301</text>
<text x="113.8" y="160.7">TH302</text>
<text x="102" y="164.4">20SP012</text>
<text x="113.8" y="164.4">20SP012</text>
<text x="125.6" y="165.9">C301</text>
<text x="135.7" y="166.1">R301</text>
<text x="125.6" y="168.2">820u/400V 160K</text>
<text x="135.7" y="177.9">R302</text>
<text x="146.7" y="175.3">C231</text>
<text x="146.7" y="177.6">224</text>
<text x="83.2" y="180.2">BRIDGE3</text>
<text x="125.6" y="180">C302</text>
<text x="125.6" y="182.3">820u/400V</text>
<text x="135.7" y="180.2">160K</text>
<text x="217.3" y="184.9">http://liheming.jimdo.com</text>
<text x="264.3" y="184.9">V1.0</text>
<text x="264.3" y="189.6">1/2</text>
<text x="264.3" y="192">李和明</text>
</g>
</svg>
